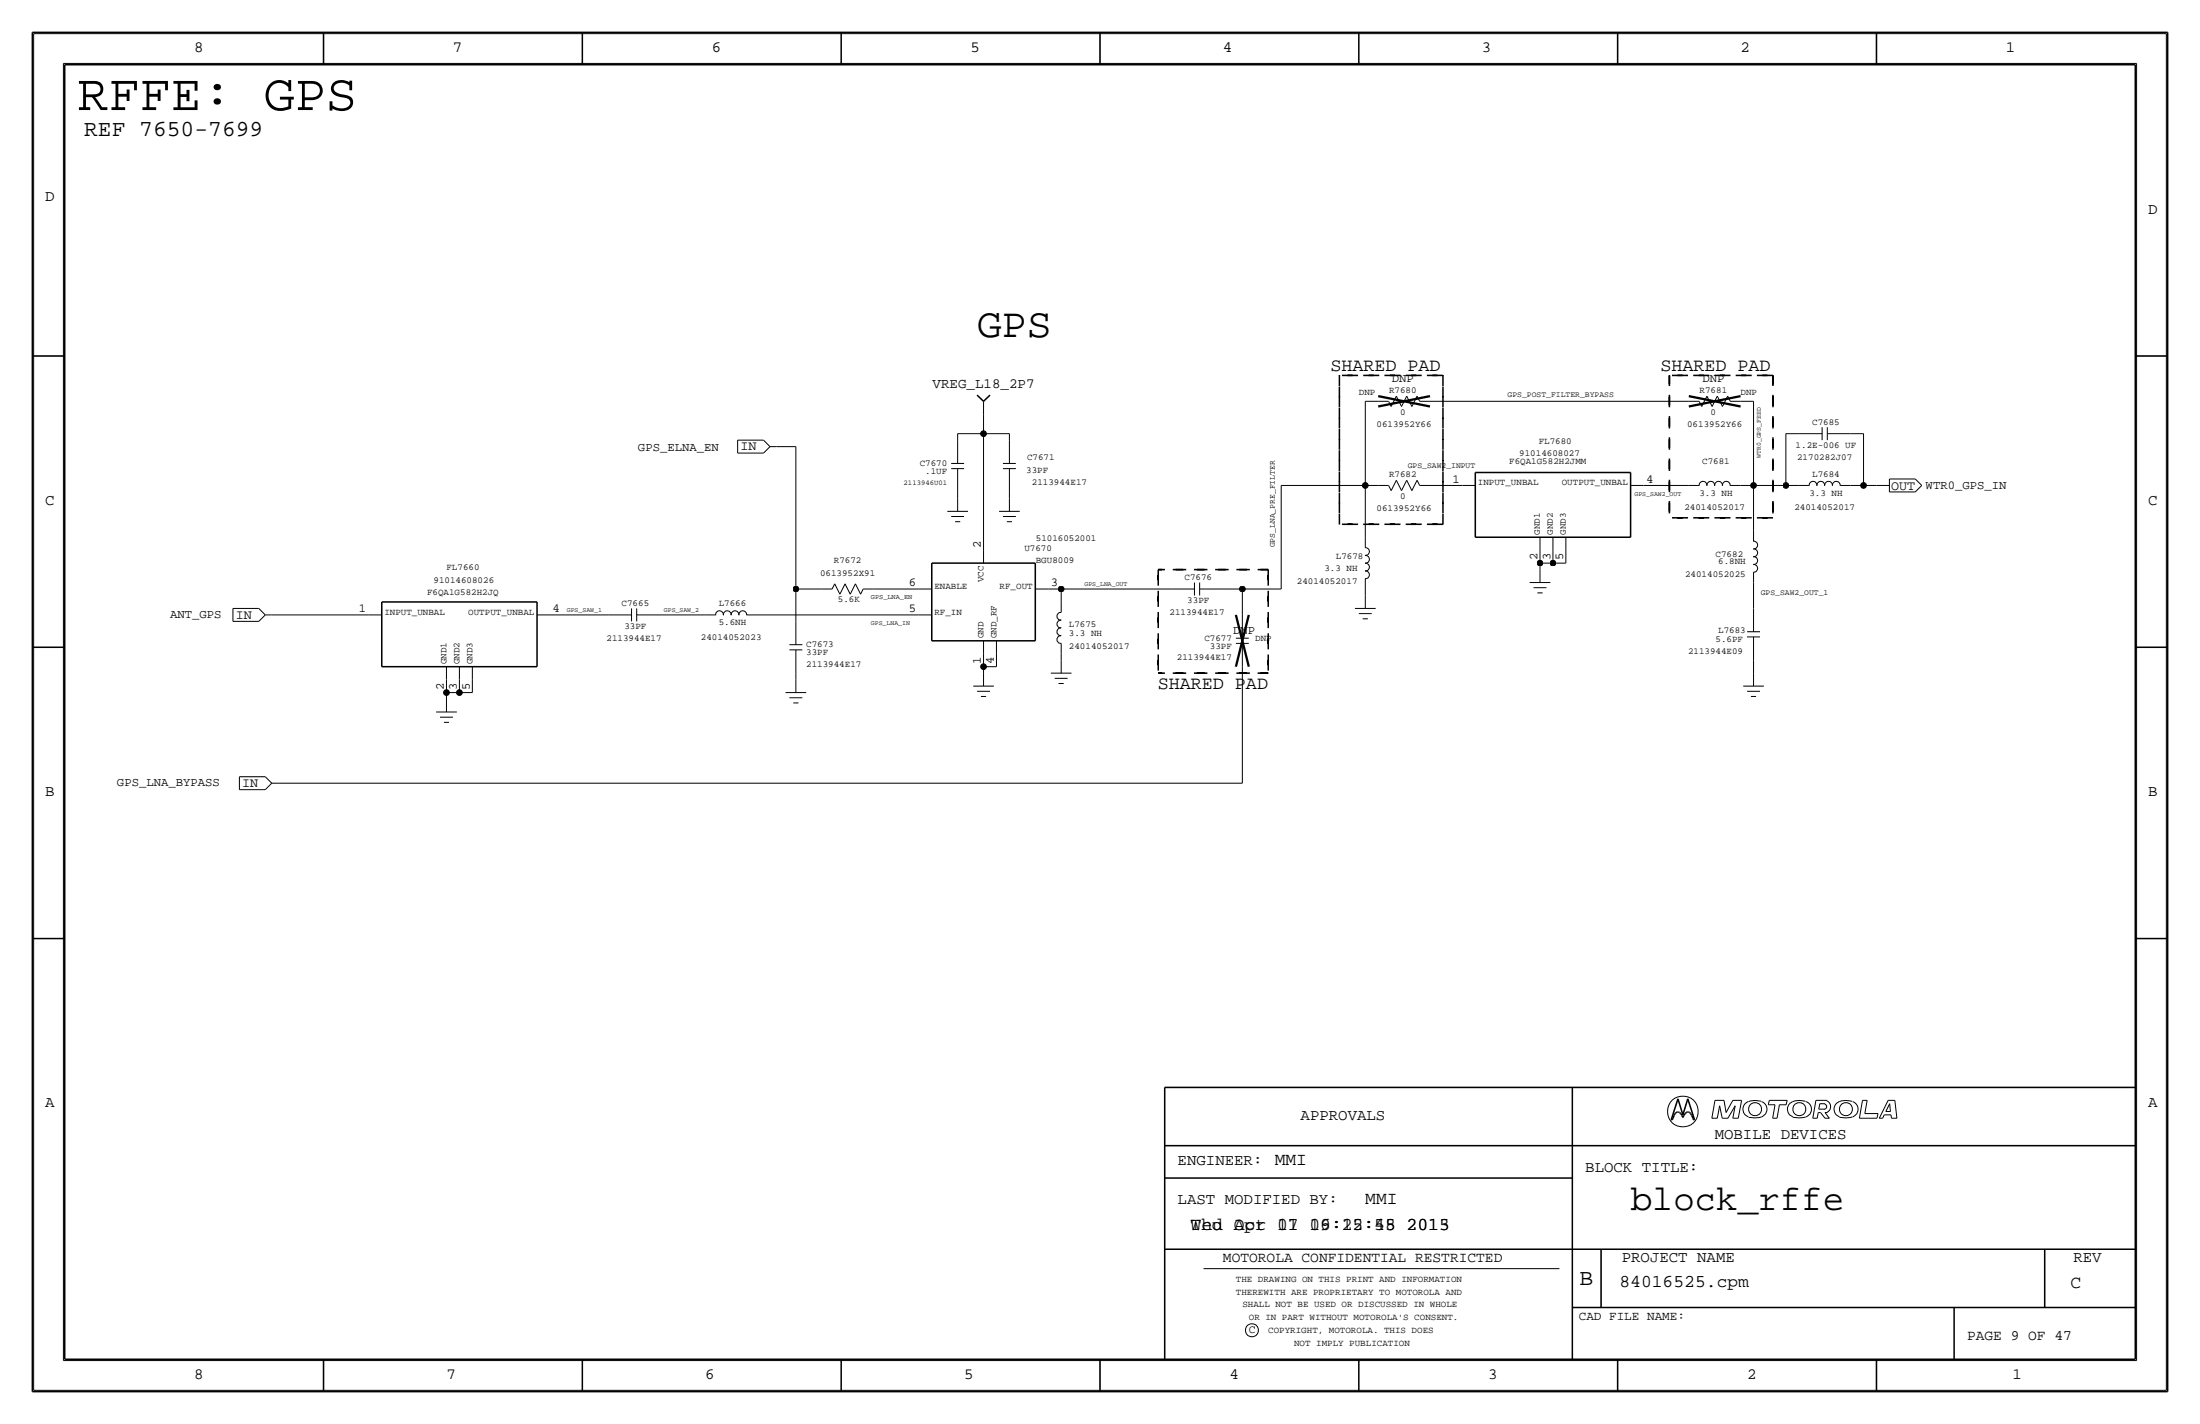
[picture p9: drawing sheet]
<svg xmlns="http://www.w3.org/2000/svg" width="432mm" height="279mm" viewBox="0 0 432 279" stroke-linecap="round" stroke-linejoin="round" font-family="sans-serif">
<g fill="none" stroke="#000" stroke-width=".2">
<path d="M6.6 6.6h418.6zM6.6 6.6v266.2zM12.4 12.4v254.6zM12.4 12.4h407zM419.4 12.4v254.6zM425.2 6.6v266.2zM193 78.7v2.6zM268 78.7h2.5zM268 78.7v16.5zM270.5 78.7h2zM272.5 78.7l.5 1.1zM274.1 77.7l-1 2.1z"/>
<path d="M274.1 77.7l1 2.1zM276.1 77.7l1 2.1zM276.1 77.7l-1 2.1zM278.1 77.7l-1 2.1zM278.1 77.7l.5 1zM278.6 78.7h2.1zM280.7 78.7h50.8zM331.5 78.7h2zM333.5 78.7l.5 1.1zM335 77.7l-1 2.1zM335 77.7l1 2.1zM337.1 77.7l1 2.1z"/>
<path d="M337.1 77.7l-1.1 2.1zM339.1 77.7l-1 2.1zM339.1 77.7l.5 1zM339.6 78.7h2zM341.6 78.7h2.6zM344.2 78.7v16.6zM144.8 86.4h5.1zM144.8 86.4v2.5zM144.8 88.9h5.1zM149.9 86.4l1.2 1.2zM151.1 87.6l-1.2 1.3zM151.1 87.6h1.3z"/>
<path d="M152.4 87.6h3.8zM156.2 87.6v28zM186.7 90.9h2.5zM186.7 91.9h2.5zM188 96.5v1.3zM188 85.1h5zM188 85.1v1.3zM188 91.9v4.6zM188 86.4v4.5zM188 97.8v2.5zM193 85.1h5.1zM193 81.3v3.8z"/>
<path d="M193 85.1v22.8zM196.8 90.9h2.6zM196.9 91.9h2.5zM198.1 96.5v1.3zM198.1 85.1v1.3zM198.1 91.9v4.6zM198.1 86.4v4.5zM198.1 97.8v2.5zM251.5 95.2h16.5zM251.5 95.2v20.4zM268 95.2h2.5zM268 95.2v10.2z"/>
<path d="M270.5 95.2h2zM272.5 95.3l.5 1zM274.1 94.2l-1 2.1zM274.1 94.2l1 2.1zM276.1 94.2l1 2.1zM276.1 94.2l-1 2.1zM278.1 94.2l-1 2.1zM278.1 94.2l.5 1zM278.6 95.2h2.1zM280.7 95.2h6.3zM287 95.2h2.6zM320 95.2h2.6z"/>
<path d="M322.6 95.2h8.9zM331.5 95.2h2zM333.5 95.3a.75 .75 0 0 1 .7-.9 .75 .75 0 0 1 .8 .9M335 95.3a.75 .75 0 0 1 .8-.9 .75 .75 0 0 1 .7 .9M336.6 95.3a.75 .75 0 0 1 .7-.9 .75 .75 0 0 1 .7 .9M338.1 95.3a.75 .75 0 0 1 .7-.9 .75 .75 0 0 1 .7 .9M339.6 95.2h2zM341.6 95.2h2.6zM344.2 95.2h6.3zM344.2 95.2v8.9zM350.5 85.1h2.6zM350.5 85.1v10.1z"/>
<path d="M350.5 95.2h2.6zM353.1 85.1h4.5zM353.1 95.2h2zM355.1 95.3a.75 .75 0 0 1 .7-.9 .75 .75 0 0 1 .8 .9M356.6 95.3a.75 .75 0 0 1 .8-.9 .75 .75 0 0 1 .7 .9M357.6 83.8v2.6zM358.1 95.3a.75 .75 0 0 1 .8-.9 .75 .75 0 0 1 .7 .9M358.6 85.1h4.6zM358.6 83.8v2.6zM359.7 95.3a.75 .75 0 0 1 .7-.9 .75 .75 0 0 1 .7 .9M361.2 95.2h2zM363.2 85.1h2.6z"/>
<path d="M363.2 95.2h2.6zM365.8 85.1v10.2zM365.8 95.2h2.5zM368.3 95.2h2.5zM370.8 94h5.1zM370.8 96.5h5.1zM370.8 94v2.5zM375.9 94l1.3 1.3zM377.2 95.2l-1.3 1.3zM45.7 119.4h5.1zM45.7 119.4v2.5zM50.8 119.4l1.3 1.2z"/>
<path d="M124 119.4v2.5zM125 119.4v2.5zM156.2 115.6h5.1zM156.2 115.6v6.3zM161.3 115.6h2zM163.8 114.6l-.5 1zM163.8 114.6l1 2zM165.9 114.6l-1.1 2zM165.9 114.6l1 2zM167.9 114.6l-1 2zM167.9 114.6l1 2zM169.4 115.6l-.5 1z"/>
<path d="M169.4 115.6h2zM171.4 115.6h8.9zM180.3 115.6h2.6zM185.9 100.3h4.1zM186.7 101.3h2.5zM187.5 102.4h1zM193 107.9v2.6zM196.1 100.3h4.1zM196.9 101.3h2.5zM197.6 102.4h1zM203.2 115.6h2.5zM205.7 115.6h2.6z"/>
<path d="M208.3 115.6h21.6zM208.3 115.6v2.5zM208.3 118.1v2zM229.9 115.6h4.5zM234.4 114.3v2.5zM235.5 115.6h4.5zM235.5 114.3v2.5zM240 115.6h3.8zM243.8 115.6h7.7zM243.8 115.6v5.1zM265.9 119.4h4.1zM267.9 107.5a.75 .75 0 0 1 .9 .7 .75 .75 0 0 1-.9 .8"/>
<path d="M267.9 110.5a.75 .75 0 0 1 .9 .8 .75 .75 0 0 1-.9 .7M267.9 112.1a.75 .75 0 0 1 .9 .7 .75 .75 0 0 1-.9 .7M267.9 109a.75 .75 0 0 1 .9 .8 .75 .75 0 0 1-.9 .7M268 115.6v1.2zM268 113.5v2.1zM268 105.4v2zM268 116.8v2.6zM300.2 114.3h4.1zM301 115.3h2.5zM301.8 116.3h1zM302.3 110.5h2.5zM302.3 107.9v2.6z"/>
<path d="M302.3 110.5v1.3zM302.3 111.8v2.5zM302.3 105.4v2.5zM304.8 107.9v2.6zM304.8 105.4v2.5zM304.8 110.5h2.5zM307.3 108v2.5zM307.3 105.4v2.5zM344.1 106.2a.75 .75 0 0 1 .9 .8 .75 .75 0 0 1-.9 .7M344.1 109.3a.75 .75 0 0 1 .9 .7 .75 .75 0 0 1-.9 .7M344.1 110.8a.75 .75 0 0 1 .9 .7 .75 .75 0 0 1-.9 .8M344.1 107.7a.75 .75 0 0 1 .9 .8 .75 .75 0 0 1-.9 .7"/>
<path d="M344.2 114.3v5.1zM344.2 112.3v2zM344.2 104.1v2.1zM344.2 119.4v4.6zM45.7 121.9h5.1zM52.1 120.7h1.2zM52.1 120.7l-1.3 1.2zM53.3 120.7h19.1zM72.4 120.7h2.5zM85.6 139.7h4.1zM87.6 135.9v1.3zM87.6 133.3v2.6z"/>
<path d="M87.6 137.2v2.5zM87.6 130.8v2.5zM87.6 135.9h2.6zM90.2 135.9h2.5zM90.2 133.3v2.6zM90.2 130.8v2.5zM92.7 133.3v2.6zM92.7 130.8v2.5zM105.4 120.7h2.5zM107.9 120.7h11.5zM119.4 120.7h4.6zM125 120.7h4.5z"/>
<path d="M129.5 120.7h8.9zM138.4 120.7h2.1zM140.5 120.7a.75 .75 0 0 1 .7-.9 .75 .75 0 0 1 .7 .9M142 120.7a.75 .75 0 0 1 .7-.9 .75 .75 0 0 1 .8 .9M143.5 120.7a.75 .75 0 0 1 .7-.9 .75 .75 0 0 1 .8 .9M145 120.7a.75 .75 0 0 1 .8-.9 .75 .75 0 0 1 .7 .9M146.6 120.7h2zM148.6 120.7h31.7zM154.2 135.9h4zM154.9 126.5h2.6zM154.9 136.9h2.6zM154.9 127.5h2.6z"/>
<path d="M155.7 137.9h1zM156.2 132.1v1.2zM156.2 127.5v4.6zM156.2 121.9v4.6zM156.2 133.4v2.5zM180.3 120.7h2.6zM191 134.6h4.1zM191.8 135.6h2.5zM192.5 136.7h1zM193 130.8h2.6zM193 128.3v2.5zM193 130.8v1.3z"/>
<path d="M193 132.1v2.5zM193 125.7v2.6zM195.6 128.3v2.5zM195.6 125.7v2.6zM206.2 132.1h4.1zM207 133.1h2.5zM207.8 134.1h1zM208.3 128.3v1.2zM208.3 126.2v2.1zM208.3 129.5v2.6zM208.3 120.2a.74 .74 0 0 0-.9 .7 .74 .74 0 0 0 .9 .8M208.3 123.2a.74 .74 0 0 0-.9 .8 .74 .74 0 0 0 .9 .7"/>
<path d="M208.3 124.8a.74 .74 0 0 0-.9 .7 .74 .74 0 0 0 .9 .7M208.3 121.7a.74 .74 0 0 0-.9 .8 .74 .74 0 0 0 .9 .7M242.6 125.2h2.5zM242.6 126.2h2.5zM243.8 130.8v22.9zM243.8 126.2v4.6zM243.8 120.6v4.6zM266.7 120.4h2.5zM267.5 121.4h1zM342.1 134.6h4.1zM342.9 124h2.5zM342.9 125h2.5z"/>
<path d="M342.9 135.6h2.5zM343.7 136.7h1zM344.2 129.5v2.6zM344.2 125v4.5zM344.2 132.1v2.5zM47 152.4h5.1zM47 152.4v2.5zM47 154.9h5.1zM52.1 152.4l1.2 1.3zM53.3 153.7l-1.2 1.2zM53.3 153.7h1.3zM54.6 153.7h189.2z"/>
<path d="M86.4 140.7h2.5zM87.1 141.7h1zM336 219.4h1.1zM336.6 215.9h1.8zM336.6 215.9l-.6 3.5zM337.5 217l-.4 2.4zM337.5 217l.5 2.4zM338 219.4h1.1zM338.4 215.9l.4 2.4zM340.1 219.4h1.1zM340.1 215.9h1.7zM340.1 215.9l-1.3 2.4z"/>
<path d="M340.6 217l-1.5 2.4zM340.6 217l-.5 2.4zM341.8 215.9l-.6 3.5zM343.1 216.2a1.6 1.6 0 0 0-1 1.5 1.6 1.6 0 0 0 1.1 1.5M345.7 216.1h-.2a4 4 0 0 0-2.3 .1M345.7 216.2a1.59 1.59 0 0 1 1.1 1.5 1.59 1.59 0 0 1-1.1 1.5l-1.4 .1-1.1-.1M347.1 216.8h1.3zM347.3 215.9l-.2 .9zM347.3 215.9h3.5zM347.9 219.4h.9zM348.4 216.8l-.5 2.6zM349.2 216.8l-.4 2.6z"/>
<path d="M349.2 216.8h1.4zM350.8 215.9l-.2 .9zM354.4 216.1a3.1 3.1 0 0 0-3.3 .7 1.62 1.62 0 0 0 .8 2.4M354.4 219.2l-1.4 .1-1.1-.1M354.5 216.2a1.59 1.59 0 0 1 1 1.5 1.59 1.59 0 0 1-1 1.5M355.8 219.4h.9zM356.4 215.9l-.6 3.5zM356.4 215.9h2.2zM356.9 218.3l-.2 1.1zM356.9 218.3h.4zM357 217.6h1.2zM357.2 216.6l-.2 1z"/>
<path d="M357.2 216.6h1zM357.3 218.3l.9 1.1zM358.1 216.7a.5 .5 0 0 1 .4 .4 .5 .5 0 0 1-.4 .5M358.2 219.4h.9zM358.2 218.3l.9 1.1zM358.2 218.3h.4zM358.5 216a1.24 1.24 0 0 1 .8 1.1 1.24 1.24 0 0 1-.8 1.2M363.5 216.1a3.1 3.1 0 0 0-3.3 .7 1.62 1.62 0 0 0 .8 2.4M363.6 219.2l-1.4 .1-1.2-.1M363.6 216.2a1.59 1.59 0 0 1 1.1 1.5 1.59 1.59 0 0 1-1.1 1.5M364.9 219.4h3.5zM365.6 215.9l-.7 3.5z"/>
<path d="M365.6 215.9h.9zM366 218.5h2.6zM366.5 215.9l-.5 2.6zM368.6 218.5l-.2 .9zM368.9 219.4h.6zM369.8 218.7h1.3zM369.8 218.7l-.3 .7zM370.1 218.1h.9zM370.6 215.9l-1.7 3.5zM370.6 215.9h1.3zM370.9 216.6l-.8 1.5zM370.9 216.6l.1 1.5z"/>
<path d="M371.1 218.7l.1 .7zM371.2 219.4h1.1zM371.9 215.9l.4 3.5zM236.2 248.9h69.9zM6.6 272.8h418.6zM12.4 267h407z"/>
<circle cx="330.3" cy="218.1" r="3"/>
<circle cx="344.5" cy="217.6" r="1.28"/>
<circle cx="353.2" cy="217.6" r="1.28"/>
<circle cx="362.3" cy="217.6" r="1.28"/>
<circle cx="245.7" cy="261" r="1.28"/>
</g>
<path d="M262.9 73.7h20.3zM262.9 73.7v29.2zM283.2 73.7v29.2zM327.7 73.7v27.9zM327.7 73.7h20.3zM348 73.7v27.9zM227.3 111.8h21.6zM227.3 111.8v20.3zM248.9 111.8v20.3zM262.9 102.9h20.3zM327.7 101.6h20.3zM227.3 132.1h21.6z" fill="none" stroke="#000" stroke-width=".3" stroke-dasharray="2.1" stroke-linecap="butt"/>
<g fill="#000" stroke="#000" stroke-width=".2">
<circle cx="193" cy="85.1" r=".56"/>
<circle cx="268" cy="95.2" r=".56"/>
<circle cx="344.2" cy="95.2" r=".56"/>
<circle cx="350.5" cy="95.2" r=".56"/>
<circle cx="365.8" cy="95.2" r=".56"/>
<circle cx="156.2" cy="115.6" r=".56"/>
<circle cx="208.3" cy="115.6" r=".56"/>
<circle cx="243.8" cy="115.6" r=".56"/>
<circle cx="302.3" cy="110.5" r=".56"/>
<circle cx="304.8" cy="110.5" r=".56"/>
<circle cx="87.6" cy="135.9" r=".56"/>
<circle cx="90.2" cy="135.9" r=".56"/>
<circle cx="193" cy="130.8" r=".56"/>
</g>
<g fill="none" stroke="#000" stroke-width=".3">
<path d="M6.3 6.4v266.7zM6.4 6.4h419zM12.7 12.7h406.4zM12.7 12.7v254zM63.5 6.4v6.3zM114.3 6.4v6.3zM165.1 6.4v6.3zM215.9 6.3v6.4zM266.7 6.4v6.3zM317.5 6.4v6.3zM368.3 6.4v6.3zM419.1 12.7v254z"/>
<path d="M425.4 6.4v266.7zM6.3 69.8h6.4zM191.8 77.5l1.2 1.2zM193 78.7l1.3-1.2zM419.1 69.8h6.3zM289.6 92.7v12.7zM289.6 92.7h30.4zM320 92.7v12.7zM74.9 118.1h30.5zM74.9 118.1v12.7zM105.4 118.1v12.7zM182.9 110.5h20.3z"/>
<path d="M182.9 110.5v15.2zM203.2 110.5v15.2zM289.6 105.4h30.4zM6.3 127h6.4zM74.9 130.8h30.5zM182.9 125.7h20.3zM419.1 127h6.3zM6.3 184.1h6.4zM419.1 184.1h6.3zM228.6 213.4v53.3zM228.6 213.4h190.5zM308.6 213.4v53.3z"/>
<path d="M328 219.7h.2zM328.4 219.4l-.2 .3zM328.6 218.8l-.2 .6zM328.8 218.5l-.2 .3zM329 218.3l.2-.1zM329 218.3l-.2 .2zM329.2 218.2h.2zM329.3 215.6l-1.3 4.1zM329.3 215.6l1 3.1zM329.4 218.2l.2 .1zM329.6 218.3l.3 .2zM329.9 218.5l.2 .3z"/>
<path d="M330.1 218.8l.2 .5zM330.5 218.8l-.2 .5zM330.8 218.5l-.3 .3zM331 218.3l-.2 .2zM331 218.3l.2-.1zM331.2 218.2h.2zM331.3 215.6l1.3 4.1zM331.3 215.6l-1 3.1zM331.4 218.2l.2 .1zM331.6 218.3l.2 .2zM331.8 218.5l.2 .3zM332 218.8l.3 .6z"/>
<path d="M332.3 219.4l.1 .3zM332.4 219.7h.2zM228.6 231.1h80zM228.6 224.8h190.5zM228.6 245.1h190.5zM308.6 256.5h110.5zM314.2 245.1v11.4zM383.5 256.5v10.2zM401.3 245.1v11.4zM6.4 273h419zM12.7 266.7h406.4zM63.5 266.7v6.4z"/>
<path d="M114.3 266.7v6.4zM165.1 266.7v6.4zM215.9 266.7v6.3zM266.7 266.7v6.4zM317.5 266.7v6.4zM368.3 266.7v6.4z"/>
</g>
<path d="M270.5 79.8l10.2-2.1zM270.5 77.7l10.2 2.1zM331.5 79.8l10.1-2.1zM331.5 77.7l10.1 2.1zM242.6 120.7l2.5 10.1zM245.1 120.6l-2.5 10.2z" fill="none" stroke="#000" stroke-width=".45"/>
<text font-size="10.1" x="15.2" y="21.6">RFFE: GPS</text>
<text font-size="8.1" x="191.8" y="66">GPS</text>
<text font-size="7" x="320" y="237.5">block_rffe</text>
<g font-size="4.5">
<text x="16.5" y="26.7">REF 7650-7699</text>
<text x="310" y="252.1">B</text>
</g>
<g font-size="3.6">
<text x="261.1" y="72.8">SHARED PAD</text>
<text x="325.9" y="72.8">SHARED PAD</text>
<text x="227.2" y="135.2">SHARED PAD</text>
</g>
<g font-size="3.5">
<text x="250.2" y="228.6">MMI</text>
<text x="268" y="236.2">MMI</text>
<text x="233.7" y="241.3">Thu Oct 01 16:22:45 2015</text>
<text x="233.7" y="241.3">Wed Apr 17 09:15:58 2013</text>
<text x="317.9" y="252.6">84016525.cpm</text>
<text x="406.4" y="252.7">C</text>
</g>
<g font-size="3.1">
<text x="38.1" y="10.2">8</text>
<text x="88.9" y="10.2">7</text>
<text x="139.7" y="10.2">6</text>
<text x="190.5" y="10.2">5</text>
<text x="240" y="10.2">4</text>
<text x="290.8" y="10.2">3</text>
<text x="341.6" y="10.2">2</text>
<text x="393.7" y="10.2">1</text>
<text x="8.9" y="39.4">D</text>
<text x="421.6" y="41.9">D</text>
<text x="8.9" y="99.1">C</text>
<text x="421.6" y="99.1">C</text>
<text x="8.9" y="156.2">B</text>
<text x="421.6" y="156.2">B</text>
<text x="8.9" y="217.2">A</text>
<text x="255.3" y="219.7">APPROVALS</text>
<text x="421.6" y="217.2">A</text>
<text x="336.5" y="223.5">MOBILE DEVICES</text>
<text x="231.1" y="228.6">ENGINEER:</text>
<text x="311.2" y="229.9">BLOCK TITLE:</text>
<text x="231.1" y="236.2">LAST MODIFIED BY:</text>
<text x="318.3" y="247.5">PROJECT NAME</text>
<text x="407" y="247.6">REV</text>
<text x="38.1" y="270.5">8</text>
<text x="87.6" y="270.5">7</text>
<text x="138.4" y="270.5">6</text>
<text x="189.2" y="270.5">5</text>
<text x="241.3" y="270.5">4</text>
<text x="292.1" y="270.5">3</text>
<text x="342.9" y="270.5">2</text>
<text x="395" y="270.5">1</text>
</g>
<g font-size="2.9">
<text x="240" y="247.6">MOTOROLA CONFIDENTIAL RESTRICTED</text>
<text x="386.1" y="262.9">PAGE 9 OF 47</text>
</g>
<text font-size="2.8" x="183" y="76.2">VREG_L18_2P7</text>
<g font-size="2.6">
<text x="145.3" y="88.3">IN</text>
<text x="371.2" y="96.1">OUT</text>
<text x="46.3" y="121.4">IN</text>
<text x="47.5" y="154.4">IN</text>
</g>
<text font-size="2.5" x="309.9" y="259.1">CAD FILE NAME:</text>
<g font-size="2.4">
<text x="273.2" y="74.9">DNP</text>
<text x="334.1" y="74.9">DNP</text>
<text x="125.2" y="88.4">GPS_ELNA_EN</text>
<text x="285.1" y="94.7">1</text>
<text x="323.1" y="94.7">4</text>
<text x="378" y="96">WTR0_GPS_IN</text>
<text x="192.5" y="107.4" transform="rotate(-90 192.5 107.4)">2</text>
<text x="301.8" y="109.9" transform="rotate(-90 301.8 109.9)">2</text>
<text x="304.3" y="109.9" transform="rotate(-90 304.3 109.9)">3</text>
<text x="306.8" y="109.9" transform="rotate(-90 306.8 109.9)">5</text>
<text x="178.4" y="115.1">6</text>
<text x="206.2" y="115.1">3</text>
<text x="33.4" y="121.2">ANT_GPS</text>
<text x="70.4" y="120.1">1</text>
<text x="108.5" y="120.1">4</text>
<text x="178.4" y="120.1">5</text>
<text x="242.1" y="124.5">DNP</text>
<text x="192.5" y="130.2" transform="rotate(-90 192.5 130.2)">1</text>
<text x="195.1" y="130.2" transform="rotate(-90 195.1 130.2)">4</text>
<text x="87.1" y="135.3" transform="rotate(-90 87.1 135.3)">2</text>
<text x="89.7" y="135.3" transform="rotate(-90 89.7 135.3)">3</text>
<text x="92.2" y="135.3" transform="rotate(-90 92.2 135.3)">5</text>
<text x="23" y="154.2">GPS_LNA_BYPASS</text>
</g>
<text font-size="2.3" x="245.1" y="261.6">C</text>
<g font-size="1.8">
<text x="266.7" y="77.5">DNP</text>
<text x="272.6" y="77.1">R7680</text>
<text x="333.6" y="77.1">R7681</text>
<text x="341.6" y="77.5">DNP</text>
<text x="270.2" y="83.8">0613952Y66</text>
<text x="274.8" y="81.4">0</text>
<text x="331.1" y="83.8">0613952Y66</text>
<text x="335.8" y="81.4">0</text>
<text x="355.7" y="83.3">C7685</text>
<text x="298.2" y="89.6">91014608027</text>
<text x="302" y="87.1">FL7680</text>
<text x="352.4" y="87.9">1.2E-006 UF</text>
<text x="180.5" y="91.4">C7670</text>
<text x="181.6" y="93">.1UF</text>
<text x="201.4" y="92.7">33PF</text>
<text x="201.6" y="90.2">C7671</text>
<text x="202.5" y="95.2">2113944E17</text>
<text x="272.6" y="93.6">R7682</text>
<text x="290.1" y="95.2">INPUT_UNBAL</text>
<text x="296.2" y="91.1">F6QA1G582H2JMM</text>
<text x="306.5" y="95.2">OUTPUT_UNBAL</text>
<text x="334.1" y="91.1">C7681</text>
<text x="352.7" y="90.2">2170282J07</text>
<text x="355.7" y="93.5">L7684</text>
<text x="270.2" y="100.3">0613952Y66</text>
<text x="274.8" y="97.9">0</text>
<text x="330.6" y="100.1">24014052017</text>
<text x="333.6" y="97.3">3.3 NH</text>
<text x="352.2" y="100.1">24014052017</text>
<text x="355.1" y="97.3">3.3 NH</text>
<text x="203.3" y="106.1">51016052001</text>
<text x="302.3" y="104.9" transform="rotate(-90 302.3 104.9)">GND1</text>
<text x="304.8" y="104.9" transform="rotate(-90 304.8 104.9)">GND2</text>
<text x="307.3" y="104.9" transform="rotate(-90 307.3 104.9)">GND3</text>
<text x="87.6" y="111.8">FL7660</text>
<text x="161" y="113">0613952X91</text>
<text x="163.7" y="110.5">R7672</text>
<text x="201.1" y="108.2">U7670</text>
<text x="203.3" y="110.5">BGU8009</text>
<text x="232.5" y="113.8">C7676</text>
<text x="260" y="112">3.3 NH</text>
<text x="262.2" y="109.7">L7678</text>
<text x="330.7" y="113.3">24014052025</text>
<text x="336.7" y="109.2">C7682</text>
<text x="337.2" y="110.7">6.8NH</text>
<text x="83.8" y="116.8">F6QA1G582H2JQ</text>
<text x="85.1" y="114.3">91014608026</text>
<text x="122" y="118.9">C7665</text>
<text x="141.1" y="118.9">L7666</text>
<text x="164.5" y="118.2">5.6K</text>
<text x="183.4" y="115.6">ENABLE</text>
<text x="193" y="114.2" transform="rotate(-90 193 114.2)">VCC</text>
<text x="196.2" y="115.6">RF_OUT</text>
<text x="233" y="118.4">33PF</text>
<text x="254.5" y="114.6">24014052017</text>
<text x="75.4" y="120.7">INPUT_UNBAL</text>
<text x="91.9" y="120.7">OUTPUT_UNBAL</text>
<text x="119" y="125.7">2113944E17</text>
<text x="122.5" y="123.4">33PF</text>
<text x="137.6" y="125.5">24014052023</text>
<text x="141.1" y="122.7">5.6NH</text>
<text x="183.4" y="120.7">RF_IN</text>
<text x="193" y="125.2" transform="rotate(-90 193 125.2)">GND</text>
<text x="195.6" y="125.2" transform="rotate(-90 195.6 125.2)">GND_RF</text>
<text x="209.8" y="123">L7675</text>
<text x="209.8" y="124.7">3.3 NH</text>
<text x="229.5" y="120.7">2113944E17</text>
<text x="236.4" y="125.7">C7677</text>
<text x="246.4" y="125.7">DNP</text>
<text x="336.7" y="126">5.6PF</text>
<text x="337.2" y="124.3">L7683</text>
<text x="87.6" y="130.3" transform="rotate(-90 87.6 130.3)">GND1</text>
<text x="90.2" y="130.3" transform="rotate(-90 90.2 130.3)">GND2</text>
<text x="92.7" y="130.3" transform="rotate(-90 92.7 130.3)">GND3</text>
<text x="158.2" y="130.8">2113944E17</text>
<text x="158.2" y="128.5">33PF</text>
<text x="158.2" y="127">C7673</text>
<text x="209.8" y="127.3">24014052017</text>
<text x="231" y="129.5">2113944E17</text>
<text x="237.5" y="127.3">33PF</text>
<text x="331.3" y="128.3">2113944E09</text>
<text x="242.6" y="251.5">THE DRAWING ON THIS PRINT AND INFORMATION</text>
<text x="242.6" y="254">THEREWITH ARE PROPRIETARY TO MOTOROLA AND</text>
<text x="243.8" y="256.5">SHALL NOT BE USED OR DISCUSSED IN WHOLE</text>
<text x="245.1" y="259.1">OR IN PART WITHOUT MOTOROLA'S CONSENT.</text>
<text x="248.9" y="261.6">COPYRIGHT, MOTOROLA. THIS DOES</text>
<text x="254" y="264.2">NOT IMPLY PUBLICATION</text>
</g>
<g font-size="1.6">
<text x="295.9" y="77.9">GPS_POST_FILTER_BYPASS</text>
<text x="276.3" y="91.9">GPS_SAW2_INPUT</text>
<text x="250.2" y="107.4" transform="rotate(-90 250.2 107.4)">GPS_LNA_PRE_FILTER</text>
<text x="345.6" y="116.8">GPS_SAW2_OUT_1</text>
</g>
<g font-size="1.4">
<text x="177.4" y="95.2">2113946U01</text>
<text x="170.9" y="117.6">GPS_LNA_EN</text>
</g>
<g font-size="1.3">
<text x="345.6" y="89.9" transform="rotate(-90 345.6 89.9)">WTR0_GPS_FEED</text>
<text x="320.8" y="97.3">GPS_SAW2_OUT</text>
<text x="212.9" y="115.1">GPS_LNA_OUT</text>
<text x="111.3" y="120.1">GPS_SAW_1</text>
<text x="130.3" y="120.1">GPS_SAW_2</text>
<text x="170.9" y="122.7">GPS_LNA_IN</text>
</g>
</svg>
